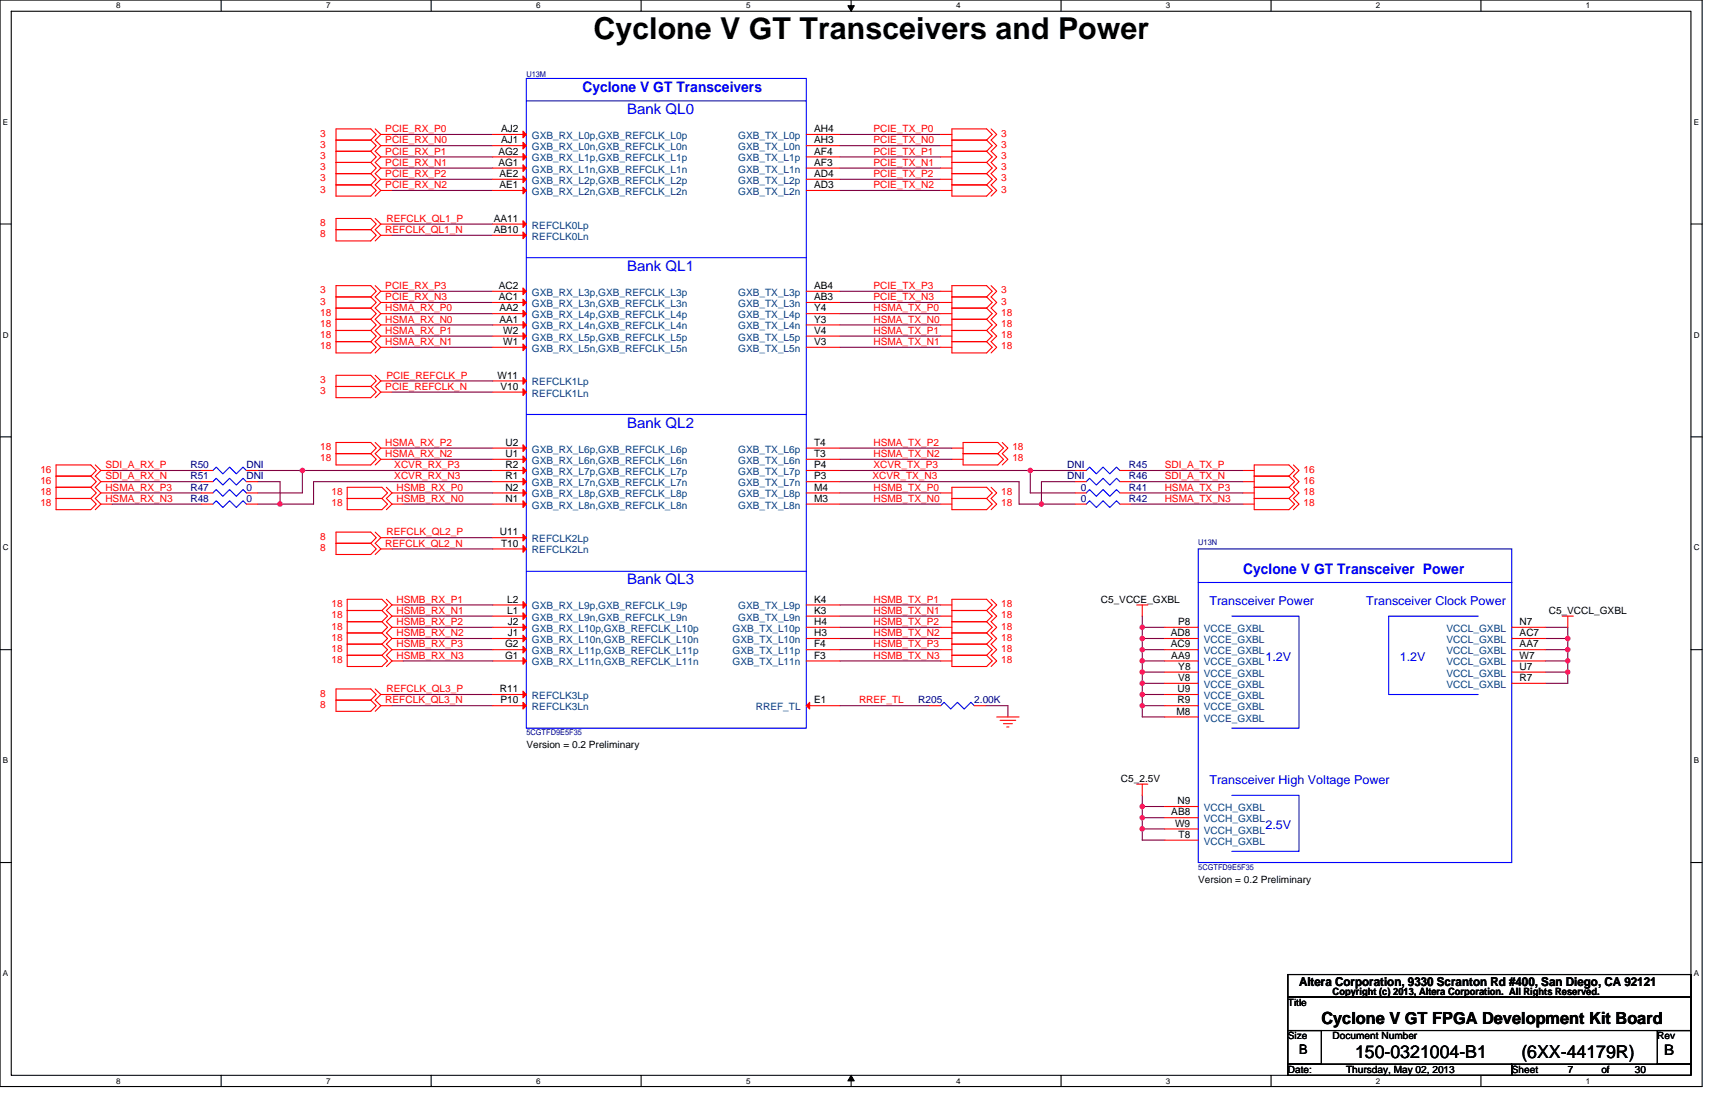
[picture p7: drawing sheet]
<svg xmlns="http://www.w3.org/2000/svg" width="432mm" height="279mm" viewBox="0 0 432 279" stroke-linecap="round" stroke-linejoin="round" font-family="sans-serif">
<path d="M0 0h428.6v273.5h-428.6zM2.8 2.8h422.9v267.9h-422.9z" fill="none" stroke="#000" stroke-width=".28"/>
<g fill="#fff">
<path d="M29.3 .3h1.1v2.3h-1.1z"/>
<path d="M29.3 271h1.1v2.2h-1.1z"/>
</g>
<path d="M55.7 0v2.8M55.7 270.7v2.8" fill="none" stroke="#000" stroke-width=".28"/>
<g fill="#fff">
<path d="M82.1 .3h1.1v2.3h-1.1z"/>
<path d="M82.1 271h1.1v2.2h-1.1z"/>
</g>
<path d="M108.6 0v2.8M108.6 270.7v2.8" fill="none" stroke="#000" stroke-width=".28"/>
<g fill="#fff">
<path d="M135 .3h1.1v2.3h-1.1z"/>
<path d="M135 271h1.1v2.2h-1.1z"/>
</g>
<path d="M161.4 0v2.8M161.4 270.7v2.8" fill="none" stroke="#000" stroke-width=".28"/>
<g fill="#fff">
<path d="M187.8 .3h1.2v2.3h-1.2z"/>
<path d="M187.8 271h1.2v2.2h-1.2z"/>
</g>
<path d="M214.3 0v2.8M214.3 270.7v2.8" fill="none" stroke="#000" stroke-width=".28"/>
<path d="M213.5 1.4h1.6l-.8 1.4zM214.3 270.7l.8 1.4h-1.6z" fill="#000" stroke="#000" stroke-width=".25"/>
<g fill="#fff">
<path d="M240.7 .3h1.1v2.3h-1.1z"/>
<path d="M240.7 271h1.1v2.2h-1.1z"/>
</g>
<path d="M267.1 0v2.8M267.1 270.7v2.8" fill="none" stroke="#000" stroke-width=".28"/>
<g fill="#fff">
<path d="M293.6 .3h1.1v2.3h-1.1z"/>
<path d="M293.6 271h1.1v2.2h-1.1z"/>
</g>
<path d="M320 0v2.8M320 270.7v2.8" fill="none" stroke="#000" stroke-width=".28"/>
<g fill="#fff">
<path d="M346.4 .3h1.2v2.3h-1.2z"/>
<path d="M346.4 271h1.2v2.2h-1.2z"/>
</g>
<path d="M372.9 0v2.8M372.9 270.7v2.8" fill="none" stroke="#000" stroke-width=".28"/>
<g fill="#fff">
<path d="M399.3 .3h1.1v2.3h-1.1z"/>
<path d="M399.3 271h1.1v2.2h-1.1z"/>
<path d="M.7 29.6h1.4v2.3h-1.4z"/>
<path d="M426.5 29.6h1.3v2.3h-1.3z"/>
<path d="M.7 83.2h1.5v2.2h-1.5z"/>
<path d="M426.5 83.2h1.4v2.2h-1.4z"/>
</g>
<path d="M0 56.4h2.8M425.7 56.4h2.9" fill="none" stroke="#000" stroke-width=".28"/>
<g fill="#fff">
<path d="M.7 136.7h1.5v2.3h-1.5z"/>
<path d="M426.5 136.7h1.4v2.3h-1.4z"/>
</g>
<path d="M0 110h2.8M425.7 110h2.9" fill="none" stroke="#000" stroke-width=".28"/>
<g fill="#fff">
<path d="M.7 190.3h1.4v2.3h-1.4z"/>
<path d="M426.5 190.3h1.3v2.3h-1.3z"/>
</g>
<path d="M0 163.5h2.8M425.7 163.5h2.9" fill="none" stroke="#000" stroke-width=".28"/>
<g fill="#fff">
<path d="M.7 243.9h1.4v2.2h-1.4z"/>
<path d="M426.4 243.9h1.4v2.2h-1.4z"/>
</g>
<path d="M0 217.1h2.8M425.7 217.1h2.9M324.3 245.3h101.4v5.7h-101.4zM324.3 251h101.4v8.4h-101.4zM324.3 259.4h8.4v8.5h-8.4zM417.3 259.4h8.4v8.5h-8.4zM324.3 267.9h56.3v2.8h-56.3zM380.6 267.9h45.1v2.8h-45.1z" fill="none" stroke="#000" stroke-width=".28"/>
<g fill="none" stroke="#800040" stroke-width=".28">
<path d="M98.7 33.8h25.4M98.7 36.7h25.4M98.7 39.5h25.4M211.5 36.7h25.4M211.5 39.5h25.4M211.5 33.8h25.4M98.7 42.3h25.4M98.7 45.1h25.4M98.7 47.9h25.4M98.7 56.4h25.4M98.7 59.2h25.4M211.5 42.3h25.4"/>
<path d="M211.5 47.9h25.4M211.5 45.1h25.4M98.7 79h25.4M98.7 73.3h25.4M98.7 76.1h25.4M211.5 76.1h25.4M211.5 73.3h25.4M211.5 79h25.4M98.7 81.8h25.4M98.7 84.6h25.4M98.7 87.4h25.4M98.7 95.9h25.4"/>
<path d="M98.7 98.7h25.4M211.5 81.8h25.4M211.5 84.6h25.4M211.5 87.4h25.4M28.2 118.4h22.6M64.9 118.4h11.2M76.1 118.4v5.7h-11.2M76.1 118.4h48M98.7 112.8h25.4M98.7 115.6h25.4M211.5 118.4h47.9M211.5 112.8h28.2"/>
<path d="M211.5 115.6h28.2M259.4 118.4v5.7h11.3M259.4 118.4h11.3M284.8 118.4h28.2M28.2 121.2h22.6M28.2 126.9h22.6M28.2 124.1h22.6M64.9 121.2h5.6v5.7M64.9 126.9h5.6M98.7 135.3h25.4M98.7 138.2h25.4M101.5 124.1h22.6"/>
<path d="M101.5 126.9h22.6M124.1 121.2h-45.1v5.7h-8.5M211.5 121.2h45.1v5.7h5.6M211.5 126.9h25.4M211.5 124.1h25.4M262.2 126.9h8.5M270.7 121.2h-8.5v5.7M284.8 124.1h28.2M284.8 126.9h28.2M284.8 121.2h28.2M101.5 157.9h22.6M101.5 152.3h22.6"/>
<path d="M101.5 155.1h22.6M211.5 152.3h25.4M211.5 155.1h25.4M211.5 157.9h25.4M287.6 155.1v2.8M287.6 157.9h5.6M287.6 157.9v2.8h5.6M389.1 157.9h5.6v2.8M98.7 174.8h25.4M98.7 177.6h25.4M101.5 166.4h22.6M101.5 163.5h22.6"/>
<path d="M101.5 160.7h22.6M211.5 163.5h25.4M211.5 166.4h25.4M211.5 160.7h25.4M211.5 177.6h22.5M248.1 177.6h5.7v2.9M287.6 169.2v2.8M287.6 172v2.8M287.6 177.6v2.9h5.6M287.6 163.5h5.6M287.6 163.5v2.9h5.6M287.6 172h5.6"/>
<path d="M287.6 166.4v2.8h5.6M287.6 174.8h5.6M287.6 174.8v2.8h5.6M287.6 160.7v2.8M389.1 160.7h5.6M389.1 163.5h5.6M389.1 166.4h5.6M389.1 169.2h5.6M394.7 169.2v2.8h-5.6M394.7 163.5v2.9M394.7 160.7v2.8M394.7 166.4v2.8"/>
<path d="M287.6 205.8v2.9M287.6 208.7v2.8h5.6M287.6 203v2.8h5.6M287.6 200.2v2.8h5.6M287.6 208.7h5.6"/>
</g>
<g fill="#f0f" stroke="#f0f" stroke-width=".28">
<circle cx="287.6" cy="160.7" r=".55"/>
<circle cx="287.6" cy="157.9" r=".56"/>
<circle cx="287.6" cy="166.3" r=".55"/>
<circle cx="287.6" cy="163.5" r=".55"/>
<circle cx="394.7" cy="163.5" r=".55"/>
<circle cx="394.7" cy="160.7" r=".55"/>
<circle cx="394.7" cy="169.2" r=".55"/>
<circle cx="394.7" cy="166.3" r=".55"/>
<circle cx="287.6" cy="169.2" r=".55"/>
<circle cx="287.6" cy="174.8" r=".55"/>
<circle cx="287.6" cy="172" r=".56"/>
<circle cx="287.6" cy="177.6" r=".55"/>
<circle cx="287.6" cy="208.6" r=".55"/>
<circle cx="287.6" cy="205.8" r=".55"/>
<circle cx="287.6" cy="203" r=".55"/>
<circle cx="262.2" cy="126.9" r=".55"/>
<circle cx="259.4" cy="118.4" r=".55"/>
<circle cx="76.1" cy="118.4" r=".55"/>
<circle cx="70.5" cy="126.9" r=".55"/>
</g>
<g fill="none" stroke="#f00" stroke-width=".28">
<path d="M84.6 35.3h8.7M84.6 38.1h8.7M84.6 35.3v2.8M84.6 38.1v2.8M84.6 35.3v-2.9h8.7l1.4 1.4-1.4 1.5M93.3 35.3l1.4 1.4-1.4 1.4M93.3 38.1l1.4 1.4-1.4 1.4M94.5 32.4l1.4 1.4M95.9 33.8l-1.4 1.5 1.4 1.4M95.9 36.7l-1.4 1.4 1.4 1.4M95.9 39.5l-1.4 1.4 1.4 1.4M95.9 36.7h2.8"/>
<path d="M95.9 39.5h2.8M95.9 33.8h2.8M124.1 33.8h8.4M124.1 39.5h8.4M124.1 36.7h8.4M203 33.8h8.5M203 39.5h8.5M203 36.7h8.5M236.9 36.7h2.8M236.9 39.5h2.8M236.9 33.8h2.8M239.7 35.3v2.8"/>
<path d="M239.7 38.1v2.8M239.7 35.3v-2.9h8.7l1.4 1.4-1.4 1.5M239.7 35.3h8.7M239.7 38.1h8.7M248.4 35.3l1.4 1.4-1.4 1.4M248.4 38.1l1.4 1.4-1.4 1.4M249.5 32.4l1.5 1.4-1.5 1.5 1.5 1.4-1.5 1.4 1.5 1.4-1.5 1.4 1.5 1.4-1.5 1.4 1.5 1.4-1.5 1.4 1.5 1.4-1.5 1.5M84.6 40.9h8.7M84.6 43.7h8.7M84.6 46.5h8.7M84.6 57.8h8.7M84.6 40.9v2.8"/>
<path d="M84.6 46.5v2.9h8.7l1.4-1.5-1.4-1.4M84.6 43.7v2.8M84.6 57.8v-2.8h8.7l1.4 1.4-1.4 1.4M84.6 57.8v2.8h8.7l1.4-1.4-1.4-1.4M93.3 40.9l1.4 1.4-1.4 1.4M93.3 43.7l1.4 1.4-1.4 1.4M94.5 55l1.4 1.4M95.9 42.3l-1.4 1.4 1.4 1.4M95.9 45.1l-1.4 1.4 1.4 1.4M95.9 47.9l-1.4 1.5M95.9 56.4l-1.4 1.4 1.4 1.4M95.9 59.2l-1.4 1.4"/>
<path d="M95.9 42.3h2.8M95.9 47.9h2.8M95.9 45.1h2.8M95.9 56.4h2.8M95.9 59.2h2.8M124.1 45.1h8.4M124.1 56.4h8.4M124.1 42.3h8.4M124.1 47.9h8.4M124.1 59.2h8.4M203 42.3h8.5M203 47.9h8.5"/>
<path d="M203 45.1h8.5M236.9 42.3h2.8M236.9 47.9h2.8M236.9 45.1h2.8M239.7 40.9v2.8M239.7 43.7v2.8M239.7 40.9h8.7M239.7 43.7h8.7M239.7 46.5h8.7M248.4 40.9l1.4 1.4-1.4 1.4M248.4 46.5l1.4 1.4-1.4 1.5h-8.7v-2.9M248.4 43.7l1.4 1.4-1.4 1.4"/>
<path d="M84.6 74.7h8.7M84.6 77.6h8.7M84.6 74.7v2.9M84.6 74.7v-2.8h8.7l1.4 1.4-1.4 1.4M84.6 77.6v2.8M93.3 74.7l1.4 1.4-1.4 1.5M93.3 77.6l1.4 1.4-1.4 1.4M94.5 71.9l1.4 1.4M95.9 73.3l-1.4 1.4 1.4 1.4M95.9 76.1l-1.4 1.5 1.4 1.4M95.9 79l-1.4 1.4 1.4 1.4M95.9 76.1h2.8"/>
<path d="M95.9 73.3h2.8M95.9 79h2.8M124.1 76.1h8.4M124.1 73.3h8.4M124.1 79h8.4M203 73.3h8.5M203 79h8.5M203 76.1h8.5M236.9 76.1h2.8M236.9 73.3h2.8M236.9 79h2.8M239.7 74.7v2.9"/>
<path d="M239.7 74.7v-2.8h8.7l1.4 1.4-1.4 1.4M239.7 77.6v2.8M239.7 74.7h8.7M239.7 77.6h8.7M248.4 74.7l1.4 1.4-1.4 1.5M248.4 77.6l1.4 1.4-1.4 1.4M249.5 71.9l1.5 1.4-1.5 1.4 1.5 1.4-1.5 1.5 1.5 1.4-1.5 1.4 1.5 1.4-1.5 1.4 1.5 1.4-1.5 1.4 1.5 1.4-1.5 1.4M84.6 80.4h8.7M84.6 83.2h8.7M84.6 86h8.7M84.6 97.3h8.7M84.6 80.4v2.8"/>
<path d="M84.6 83.2v2.8M84.6 86v2.8h8.7l1.4-1.4-1.4-1.4M84.6 97.3v-2.8h8.7l1.4 1.4-1.4 1.4M84.6 97.3v2.8h8.7l1.4-1.4-1.4-1.4M93.3 80.4l1.4 1.4-1.4 1.4M93.3 83.2l1.4 1.4-1.4 1.4M94.5 94.5l1.4 1.4M95.9 81.8l-1.4 1.4 1.4 1.4M95.9 84.6l-1.4 1.4 1.4 1.4M95.9 87.4l-1.4 1.4M95.9 95.9l-1.4 1.4 1.4 1.4M95.9 98.7l-1.4 1.4"/>
<path d="M95.9 81.8h2.8M95.9 84.6h2.8M95.9 87.4h2.8M95.9 95.9h2.8M95.9 98.7h2.8M124.1 81.8h8.4M124.1 87.4h8.4M124.1 84.6h8.4M124.1 98.7h8.4M124.1 95.9h8.4M203 81.8h8.5M203 84.6h8.5"/>
<path d="M203 87.4h8.5M236.9 81.8h2.8M236.9 84.6h2.8M236.9 87.4h2.8M239.7 80.4v2.8M239.7 83.2v2.8M239.7 80.4h8.7M239.7 83.2h8.7M239.7 86h8.7M248.4 80.4l1.4 1.4-1.4 1.4M248.4 83.2l1.4 1.4-1.4 1.4M248.4 86l1.4 1.4-1.4 1.4h-8.7v-2.8"/>
<path d="M14.1 119.8h8.8M14.1 119.8v-2.8h8.8l1.4 1.4-1.4 1.4M14.1 119.8v2.9M22.9 119.8l1.4 1.4-1.4 1.5M24 117l1.4 1.4M25.4 118.4h2.8M25.4 118.4l-1.4 1.4 1.4 1.4M50.8 118.4h2.8M62 118.4h2.9M84.6 114.2h8.7M84.6 114.2v2.8h8.7l1.4-1.4-1.4-1.4M84.6 114.2v-2.8h8.7l1.4 1.4-1.4 1.4"/>
<path d="M94.5 111.4l1.4 1.4M95.9 112.8l-1.4 1.4 1.4 1.4M95.9 115.6l-1.4 1.4M95.9 115.6h2.8M95.9 112.8h2.8M124.1 118.4h8.4M124.1 115.6h8.4M124.1 112.8h8.4M203 112.8h8.5M203 115.6h8.5M203 118.4h8.5M239.7 115.6h2.8"/>
<path d="M239.7 112.8h2.8M242.5 114.2v2.8h8.7l1.4-1.4-1.4-1.4M242.5 114.2v-2.8h8.7l1.4 1.4-1.4 1.4M242.5 114.2h8.7M252.3 111.4l1.5 1.4-1.5 1.4 1.5 1.4-1.5 1.4M270.7 118.4h2.8M282 118.4h2.8M313 118.4h2.8M315.8 119.8v-2.8h8.7l1.4 1.4-1.4 1.4M315.8 119.8v2.9M315.8 119.8h8.7M324.5 119.8l1.4 1.4-1.4 1.5"/>
<path d="M325.6 117l1.5 1.4-1.5 1.4 1.5 1.4-1.5 1.5 1.5 1.4-1.5 1.4 1.5 1.4-1.5 1.4M14.1 122.7h8.8M14.1 125.5h8.8M14.1 122.7v2.8M14.1 125.5v2.8h8.8l1.4-1.4-1.4-1.4M22.9 122.7l1.4 1.4-1.4 1.4M25.4 124.1h2.8M25.4 126.9h2.8M25.4 121.2h2.8M25.4 121.2l-1.4 1.5 1.4 1.4M25.4 124.1l-1.4 1.4 1.4 1.4M25.4 126.9l-1.4 1.4"/>
<path d="M50.8 121.2h2.8M50.8 124.1h2.8M50.8 126.9h2.8M62 121.2h2.9M62 124.1h2.9M62 126.9h2.9M84.6 136.8h8.7M84.6 136.8v-2.9h8.7l1.4 1.4-1.4 1.5M84.6 136.8v2.8h8.7l1.4-1.4-1.4-1.4M87.4 125.5h8.8M87.4 125.5v-2.8h8.8l1.4 1.4-1.4 1.4M87.4 125.5v2.8h8.8l1.4-1.4-1.4-1.4"/>
<path d="M94.5 133.9l1.4 1.4M95.9 135.3l-1.4 1.5 1.4 1.4M95.9 138.2l-1.4 1.4M95.9 135.3h2.8M95.9 138.2h2.8M97.3 122.7l1.4 1.4M98.7 124.1l-1.4 1.4 1.4 1.4M98.7 126.9l-1.4 1.4M98.7 124.1h2.8M98.7 126.9h2.8M124.1 124.1h8.4M124.1 126.9h8.4"/>
<path d="M124.1 121.2h8.4M124.1 138.2h8.4M124.1 135.3h8.4M203 121.2h8.5M203 126.9h8.5M203 124.1h8.5M236.9 124.1h2.8M236.9 126.9h2.8M239.7 125.5v-2.8h8.7l1.4 1.4-1.4 1.4M239.7 125.5v2.8h8.7l1.4-1.4-1.4-1.4M239.7 125.5h8.7M249.5 122.7l1.5 1.4-1.5 1.4 1.5 1.4-1.5 1.4"/>
<path d="M270.7 124.1h2.8M270.7 121.2h2.8M270.7 126.9h2.8M282 124.1h2.8M282 121.2h2.8M282 126.9h2.8M313 124.1h2.8M313 126.9h2.8M313 121.2h2.8M315.8 122.7v2.8M315.8 125.5v2.8h8.7l1.4-1.4-1.4-1.4M315.8 122.7h8.7"/>
<path d="M315.8 125.5h8.7M324.5 122.7l1.4 1.4-1.4 1.4M87.4 159.3h8.8M87.4 156.5h8.8M87.4 153.7h8.8M87.4 159.3v2.8M87.4 156.5v2.8M87.4 153.7v-2.8h8.8l1.4 1.4-1.4 1.4M87.4 153.7v2.8M96.2 159.3l1.4 1.4-1.4 1.4M96.2 156.5l1.4 1.4-1.4 1.4M96.2 153.7l1.4 1.4-1.4 1.4"/>
<path d="M97.3 150.9l1.4 1.4M98.7 157.9l-1.4 1.4 1.4 1.4M98.7 155.1l-1.4 1.4 1.4 1.4M98.7 152.3l-1.4 1.4 1.4 1.4M98.7 157.9h2.8M98.7 152.3h2.8M98.7 155.1h2.8M124.1 157.9h8.4M124.1 152.3h8.4M124.1 155.1h8.4M203 155.1h8.5M203 157.9h8.5"/>
<path d="M203 152.3h8.5M236.9 152.3h2.8M236.9 155.1h2.8M236.9 157.9h2.8M239.7 153.7v-2.8h8.7l1.4 1.4-1.4 1.4M239.7 153.7v2.8M239.7 159.3v2.8M239.7 156.5v2.8M239.7 153.7h8.7M239.7 156.5h8.7M239.7 159.3h8.7M248.4 153.7l1.4 1.4-1.4 1.4"/>
<path d="M248.4 159.3l1.4 1.4-1.4 1.4M248.4 156.5l1.4 1.4-1.4 1.4M249.5 150.9l1.5 1.4-1.5 1.4 1.5 1.4-1.5 1.4 1.5 1.4-1.5 1.4 1.5 1.4-1.5 1.4 1.5 1.4-1.5 1.5 1.5 1.4-1.5 1.4M286.2 152.3h2.8M287.6 152.3v2.8M293.2 157.9h8.5M380.6 157.9h8.5M393.3 155.1h2.8M394.7 155.1v2.8M84.6 176.2h8.7M84.6 176.2v-2.8h8.7l1.4 1.4-1.4 1.4M84.6 176.2v2.8h8.7l1.4-1.4-1.4-1.4"/>
<path d="M87.4 162.1h8.8M87.4 165h8.8M87.4 162.1v2.9M87.4 165v2.8h8.8l1.4-1.4-1.4-1.4M94.5 173.4l1.4 1.4M95.9 174.8l-1.4 1.4 1.4 1.4M95.9 177.6l-1.4 1.4M95.9 174.8h2.8M95.9 177.6h2.8M96.2 162.1l1.4 1.4-1.4 1.5M98.7 160.7l-1.4 1.4 1.4 1.4M98.7 163.5l-1.4 1.5 1.4 1.4"/>
<path d="M98.7 166.4l-1.4 1.4M98.7 163.5h2.8M98.7 166.4h2.8M98.7 160.7h2.8M124.1 160.7h8.4M124.1 177.6h8.4M124.1 174.8h8.4M124.1 166.4h8.4M124.1 163.5h8.4M203 160.7h8.5M203 166.4h8.5M203 163.5h8.5"/>
<path d="M203 177.6h8.5M234 177.6h2.9M236.9 163.5h2.8M236.9 166.4h2.8M236.9 160.7h2.8M239.7 162.1v2.9M239.7 165v2.8h8.7l1.4-1.4-1.4-1.4M239.7 162.1h8.7M239.7 165h8.7M245.3 177.6h2.8M248.4 162.1l1.4 1.4-1.4 1.5M293.2 160.7h8.5"/>
<path d="M293.2 166.4h8.5M293.2 163.5h8.5M293.2 174.8h8.5M293.2 177.6h8.5M293.2 172h8.5M293.2 169.2h8.5M380.6 172h8.5M380.6 169.2h8.5M380.6 166.4h8.5M380.6 163.5h8.5M380.6 160.7h8.5M251 180.5h5.6"/>
<path d="M251.8 181.3h3.9M252.6 182.2h2.3M253.5 183h.5M286.2 197.4h2.8M287.6 197.4v2.8M293.2 180.5h8.5M293.2 208.7h8.5M293.2 205.8h8.5M293.2 203h8.5M293.2 211.5h8.5"/>
</g>
<g fill="none" stroke="#00f" stroke-width=".28">
<path d="M132.5 19.7h70.5v163.6h-70.5zM132.5 25.4h70.5M132.5 64.9h70.5M53.6 118.4l.8-.8 1.7 1.7 1.7-1.7 1.7 1.7 1.7-1.7 .8 .8M132.5 104.3h70.5M273.5 118.4l.8-.8 1.7 1.7 1.7-1.7 1.7 1.7 1.7-1.7 .9 .8M53.6 121.2l.8-.8 1.7 1.7 1.7-1.7 1.7 1.7 1.7-1.7 .8 .8M53.6 124.1l.8-.9 1.7 1.7 1.7-1.7 1.7 1.7 1.7-1.7 .8 .9M53.6 126.9l.8-.9 1.7 1.7 1.7-1.7 1.7 1.7 1.7-1.7 .8 .9M273.5 124.1l.8-.9 1.7 1.7 1.7-1.7 1.7 1.7 1.7-1.7 .9 .9M273.5 121.2l.8-.8 1.7 1.7 1.7-1.7 1.7 1.7 1.7-1.7 .9 .8M273.5 126.9l.8-.9 1.7 1.7 1.7-1.7 1.7 1.7 1.7-1.7 .9 .9"/>
<path d="M301.7 138.2h78.9v78.9h-78.9zM132.5 143.8h70.5M301.7 146.6h78.9M310.2 155.1h16.9v28.2h-16.9M372.2 155.1h-22.6v19.7h22.6M236.9 177.6l.8-.8 1.7 1.7 1.7-1.7 1.7 1.7 1.7-1.7 .8 .8M310.2 200.2h16.9v14.1h-16.9"/>
</g>
<g fill="#f00" stroke="#f00" stroke-width=".28">
<path d="M131.7 123.2l.8 .9-.8 .8z"/>
<path d="M131.7 126l.8 .9-.8 .8z"/>
<path d="M131.7 33l.8 .8-.8 .9z"/>
<path d="M131.7 38.7l.8 .8-.8 .8z"/>
<path d="M131.7 44.3l.8 .8-.8 .9z"/>
<path d="M131.7 55.6l.8 .8-.8 .9z"/>
<path d="M131.7 75.3l.8 .8-.8 .9z"/>
<path d="M131.7 80.9l.8 .9-.8 .8z"/>
<path d="M131.7 86.6l.8 .8-.8 .9z"/>
<path d="M131.7 35.8l.8 .9-.8 .8z"/>
<path d="M131.7 41.5l.8 .8-.8 .9z"/>
<path d="M131.7 47.1l.8 .8-.8 .9z"/>
<path d="M131.7 58.4l.8 .8-.8 .9z"/>
<path d="M131.7 72.5l.8 .8-.8 .9z"/>
<path d="M131.7 78.1l.8 .9-.8 .8z"/>
<path d="M131.7 83.8l.8 .8-.8 .8z"/>
<path d="M131.7 117.6l.8 .8-.8 .9z"/>
<path d="M131.7 97.9l.8 .8-.8 .8z"/>
<path d="M131.7 114.8l.8 .8-.8 .9z"/>
<path d="M131.7 95l.8 .9-.8 .8z"/>
<path d="M131.7 120.4l.8 .8-.8 .9z"/>
<path d="M131.7 112l.8 .8-.8 .8z"/>
<path d="M131.7 137.3l.8 .9-.8 .8z"/>
<path d="M131.7 159.9l.8 .8-.8 .9z"/>
<path d="M131.7 176.8l.8 .8-.8 .9z"/>
<path d="M131.7 134.5l.8 .8-.8 .9z"/>
<path d="M131.7 157.1l.8 .8-.8 .9z"/>
<path d="M131.7 174l.8 .8-.8 .9z"/>
<path d="M131.7 165.5l.8 .9-.8 .8z"/>
<path d="M131.7 162.7l.8 .8-.8 .9z"/>
<path d="M131.7 151.4l.8 .9-.8 .8z"/>
<path d="M131.7 154.2l.8 .9-.8 .8z"/>
<path d="M203 177.6l.9-.8v1.7z"/>
</g>
<text font-size="7.6" x="149.4" y="9.7">Cyclone V GT Transceivers and Power</text>
<g font-size="4.5">
<text x="341.2" y="266.3">150-0321004-B1</text>
<text x="383.1" y="266.3">(6XX-44179R)</text>
</g>
<text font-size="4.2" x="332.7" y="257.7">Cyclone V GT FPGA Development Kit Board</text>
<g font-size="3.7" fill="#00f">
<text x="146.6" y="23.1">Cyclone V GT Transceivers</text>
<text x="157.9" y="28.7">Bank QL0</text>
<text x="157.9" y="68.1">Bank QL1</text>
<text x="157.9" y="107.6">Bank QL2</text>
<text x="157.9" y="147.1">Bank QL3</text>
<text x="313" y="144.4">Cyclone V GT Transceiver Power</text>
</g>
<text font-size="3.7" x="419" y="265.5">B</text>
<text font-size="3.4" x="327.1" y="265.2">B</text>
<g font-size="3.1" fill="#00f">
<text x="304.5" y="152.2">Transceiver Power</text>
<text x="344" y="152.2">Transceiver Clock Power</text>
<text x="318.6" y="166.3">1.2V</text>
<text x="352.4" y="166.3">1.2V</text>
<text x="304.5" y="197.3">Transceiver High Voltage Power</text>
<text x="318.6" y="208.6">2.5V</text>
</g>
<text font-size="3.1" x="327.1" y="248.2">Altera Corporation, 9330 Scranton Rd #400, San Diego, CA 92121</text>
<g font-size="2.5" fill="#f00">
<text x="80.6" y="34.4">3</text>
<text x="97" y="33.3">PCIE_RX_P0</text>
<text x="219.9" y="33.3">PCIE_TX_P0</text>
<text x="252.1" y="34.4">3</text>
<text x="80.6" y="37.2">3</text>
<text x="80.6" y="40">3</text>
<text x="97" y="36.1">PCIE_RX_N0</text>
<text x="97" y="41.7">PCIE_RX_N1</text>
<text x="97" y="38.9">PCIE_RX_P1</text>
<text x="219.9" y="36.1">PCIE_TX_N0</text>
<text x="219.9" y="41.7">PCIE_TX_N1</text>
<text x="219.9" y="38.9">PCIE_TX_P1</text>
<text x="252.1" y="37.2">3</text>
<text x="252.1" y="40">3</text>
<text x="80.6" y="42.9">3</text>
<text x="80.6" y="45.7">3</text>
<text x="97" y="47.4">PCIE_RX_N2</text>
<text x="97" y="44.6">PCIE_RX_P2</text>
<text x="219.9" y="47.4">PCIE_TX_N2</text>
<text x="219.9" y="44.6">PCIE_TX_P2</text>
<text x="252.1" y="42.9">3</text>
<text x="252.1" y="45.7">3</text>
<text x="80.6" y="48.5">3</text>
<text x="252.1" y="48.5">3</text>
<text x="80.6" y="57">8</text>
<text x="80.6" y="59.8">8</text>
<text x="97" y="58.7">REFCLK_QL1_N</text>
<text x="97.3" y="55.8">REFCLK_QL1_P</text>
<text x="80.6" y="76.7">3</text>
<text x="80.6" y="73.9">3</text>
<text x="97" y="75.6">PCIE_RX_N3</text>
<text x="97" y="72.7">PCIE_RX_P3</text>
<text x="219.9" y="75.6">PCIE_TX_N3</text>
<text x="219.9" y="72.7">PCIE_TX_P3</text>
<text x="252.1" y="76.7">3</text>
<text x="252.1" y="73.9">3</text>
<text x="80.6" y="79.5">18</text>
<text x="80.6" y="82.3">18</text>
<text x="97" y="78.4">HSMA_RX_P0</text>
<text x="97" y="81.2">HSMA_RX_N0</text>
<text x="219.9" y="78.4">HSMA_TX_P0</text>
<text x="219.9" y="81.2">HSMA_TX_N0</text>
<text x="252.1" y="79.5">18</text>
<text x="252.1" y="82.3">18</text>
<text x="80.6" y="85.2">18</text>
<text x="80.6" y="88">18</text>
<text x="97" y="84">HSMA_RX_P1</text>
<text x="97" y="86.8">HSMA_RX_N1</text>
<text x="219.9" y="84">HSMA_TX_P1</text>
<text x="219.9" y="86.8">HSMA_TX_N1</text>
<text x="252.1" y="85.2">18</text>
<text x="252.1" y="88">18</text>
<text x="97.3" y="95.3">PCIE_REFCLK_P</text>
<text x="80.6" y="96.4">3</text>
<text x="80.6" y="99.3">3</text>
<text x="97" y="98.1">PCIE_REFCLK_N</text>
<text x="80.6" y="113.3">18</text>
<text x="97" y="112.2">HSMA_RX_P2</text>
<text x="219.9" y="112.2">HSMA_TX_P2</text>
<text x="254.9" y="113.3">18</text>
<text x="10.2" y="119">16</text>
<text x="26.5" y="117.9">SDI_A_RX_P</text>
<text x="80.6" y="116.2">18</text>
<text x="97" y="115">HSMA_RX_N2</text>
<text x="99.3" y="117.9">XCVR_RX_P3</text>
<text x="219.9" y="115">HSMA_TX_N2</text>
<text x="219.9" y="117.9">XCVR_TX_P3</text>
<text x="254.9" y="116.2">18</text>
<text x="293.2" y="117.9">SDI_A_TX_P</text>
<text x="328.2" y="119">16</text>
<text x="10.2" y="124.6">18</text>
<text x="10.2" y="121.8">16</text>
<text x="26.5" y="123.5">HSMA_RX_P3</text>
<text x="26.5" y="120.7">SDI_A_RX_N</text>
<text x="83.5" y="124.6">18</text>
<text x="99.3" y="120.7">XCVR_RX_N3</text>
<text x="99.8" y="123.5">HSMB_RX_P0</text>
<text x="219.6" y="120.7">XCVR_TX_N3</text>
<text x="219.9" y="123.5">HSMB_TX_P0</text>
<text x="252.1" y="124.6">18</text>
<text x="293.2" y="123.5">HSMA_TX_P3</text>
<text x="293.2" y="120.7">SDI_A_TX_N</text>
<text x="328.2" y="124.6">18</text>
<text x="328.2" y="121.8">16</text>
<text x="10.2" y="127.4">18</text>
<text x="26.5" y="126.3">HSMA_RX_N3</text>
<text x="83.5" y="127.4">18</text>
<text x="99.8" y="126.3">HSMB_RX_N0</text>
<text x="219.9" y="126.3">HSMB_TX_N0</text>
<text x="252.1" y="127.4">18</text>
<text x="293.2" y="126.3">HSMA_TX_N3</text>
<text x="328.2" y="127.4">18</text>
<text x="80.6" y="135.9">8</text>
<text x="97" y="137.6">REFCLK_QL2_N</text>
<text x="97.3" y="134.8">REFCLK_QL2_P</text>
<text x="80.6" y="138.7">8</text>
<text x="83.5" y="152.8">18</text>
<text x="83.5" y="155.6">18</text>
<text x="99.8" y="151.7">HSMB_RX_P1</text>
<text x="99.8" y="154.5">HSMB_RX_N1</text>
<text x="219.9" y="151.7">HSMB_TX_P1</text>
<text x="219.9" y="154.5">HSMB_TX_N1</text>
<text x="252.1" y="152.8">18</text>
<text x="252.1" y="155.6">18</text>
<text x="83.5" y="161.3">18</text>
<text x="83.5" y="158.5">18</text>
<text x="99.8" y="160.1">HSMB_RX_N2</text>
<text x="99.8" y="157.3">HSMB_RX_P2</text>
<text x="219.9" y="160.1">HSMB_TX_N2</text>
<text x="219.9" y="157.3">HSMB_TX_P2</text>
<text x="252.1" y="161.3">18</text>
<text x="252.1" y="158.5">18</text>
<text x="83.5" y="164.1">18</text>
<text x="83.5" y="166.9">18</text>
<text x="99.8" y="163">HSMB_RX_P3</text>
<text x="99.8" y="165.8">HSMB_RX_N3</text>
<text x="219.9" y="163">HSMB_TX_P3</text>
<text x="219.9" y="165.8">HSMB_TX_N3</text>
<text x="252.1" y="164.1">18</text>
<text x="252.1" y="166.9">18</text>
<text x="80.6" y="175.4">8</text>
<text x="80.6" y="178.2">8</text>
<text x="97" y="177.1">REFCLK_QL3_N</text>
<text x="97.3" y="174.2">REFCLK_QL3_P</text>
<text x="216.3" y="177.1">RREF_TL</text>
</g>
<g font-size="2.5">
<text x="126.2" y="33.3">AJ2</text>
<text x="205" y="33.3">AH4</text>
<text x="125.5" y="38.9">AG2</text>
<text x="125.5" y="41.7">AG1</text>
<text x="126.2" y="36.1">AJ1</text>
<text x="205" y="38.9">AF4</text>
<text x="205" y="36.1">AH3</text>
<text x="205" y="41.7">AF3</text>
<text x="125.8" y="44.5">AE2</text>
<text x="125.8" y="47.3">AE1</text>
<text x="205" y="47.3">AD3</text>
<text x="205" y="44.5">AD4</text>
<text x="124.3" y="55.8">AA11</text>
<text x="124.3" y="58.6">AB10</text>
<text x="125.6" y="75.5">AC1</text>
<text x="125.6" y="72.7">AC2</text>
<text x="205" y="72.7">AB4</text>
<text x="205" y="75.5">AB3</text>
<text x="125.8" y="81.2">AA1</text>
<text x="125.8" y="78.4">AA2</text>
<text x="205" y="78.4">Y4</text>
<text x="205" y="81.2">Y3</text>
<text x="126.7" y="86.8">W1</text>
<text x="126.7" y="84">W2</text>
<text x="205" y="84">V4</text>
<text x="205" y="86.8">V3</text>
<text x="125.3" y="95.3">W11</text>
<text x="126" y="98.1">V10</text>
<text x="127.3" y="112.2">U2</text>
<text x="205" y="112.2">T4</text>
<text x="127.3" y="117.8">R2</text>
<text x="127.3" y="115">U1</text>
<text x="205" y="115">T3</text>
<text x="205" y="117.8">P4</text>
<text x="127.3" y="123.5">N2</text>
<text x="127.3" y="120.7">R1</text>
<text x="205" y="120.7">P3</text>
<text x="205" y="123.5">M4</text>
<text x="127.3" y="126.3">N1</text>
<text x="205" y="126.3">M3</text>
<text x="125.9" y="134.7">U11</text>
<text x="126.2" y="137.6">T10</text>
<text x="127.7" y="151.7">L2</text>
<text x="127.7" y="154.5">L1</text>
<text x="205" y="154.5">K3</text>
<text x="205" y="151.7">K4</text>
<text x="277.2" y="151.7">C5_VCCE_GXBL</text>
<text x="389.9" y="154.5">C5_VCCL_GXBL</text>
<text x="127.9" y="160.1">J1</text>
<text x="127.9" y="157.3">J2</text>
<text x="205" y="160.1">H3</text>
<text x="205" y="157.3">H4</text>
<text x="294.8" y="160.1">AD8</text>
<text x="296.6" y="157.3">P8</text>
<text x="382.6" y="157.3">N7</text>
<text x="382.6" y="160.1">AC7</text>
<text x="127.2" y="165.8">G1</text>
<text x="127.2" y="162.9">G2</text>
<text x="205" y="165.8">F3</text>
<text x="205" y="162.9">F4</text>
<text x="294.8" y="162.9">AC9</text>
<text x="294.9" y="165.8">AA9</text>
<text x="382.6" y="165.8">W7</text>
<text x="382.6" y="162.9">AA7</text>
<text x="296.6" y="171.4">V8</text>
<text x="296.7" y="168.6">Y8</text>
<text x="382.6" y="171.4">R7</text>
<text x="382.6" y="168.6">U7</text>
<text x="125.9" y="174.2">R11</text>
<text x="126" y="177">P10</text>
<text x="205" y="177">E1</text>
<text x="296.2" y="179.9">M8</text>
<text x="296.5" y="174.2">U9</text>
<text x="296.5" y="177">R9</text>
<text x="132.5" y="188.3">Version = 0.2 Preliminary</text>
<text x="282.2" y="196.8">C5_2.5V</text>
<text x="296.5" y="202.4">N9</text>
<text x="294.9" y="205.2">AB8</text>
<text x="295.8" y="208.1">W9</text>
<text x="296.8" y="210.9">T8</text>
<text x="301.7" y="222.2">Version = 0.2 Preliminary</text>
<text x="335.5" y="250.4">Copyright (c) 2013, Altera Corporation. All Rights Reserved.</text>
<text x="324.3" y="253.2">Title</text>
<text x="324.3" y="261.6">Size</text>
<text x="335.5" y="261.6">Document Number</text>
<text x="417.3" y="261.6">Rev</text>
<text x="324.3" y="270.1">Date:</text>
<text x="338.9" y="270.1">Thursday, May 02, 2013</text>
<text x="380.6" y="270.1">Sheet</text>
<text x="394.7" y="270.1">7</text>
<text x="403.2" y="270.1">of</text>
<text x="411.6" y="270.1">30</text>
</g>
<g font-size="2.5" fill="#004080">
<text x="133.9" y="35">GXB_RX_L0p,GXB_REFCLK_L0p</text>
<text x="185.9" y="35">GXB_TX_L0p</text>
<text x="133.9" y="40.6">GXB_RX_L1p,GXB_REFCLK_L1p</text>
<text x="133.9" y="37.8">GXB_RX_L0n,GXB_REFCLK_L0n</text>
<text x="185.9" y="40.6">GXB_TX_L1p</text>
<text x="185.9" y="37.8">GXB_TX_L0n</text>
<text x="133.9" y="46.3">GXB_RX_L2p,GXB_REFCLK_L2p</text>
<text x="133.9" y="43.5">GXB_RX_L1n,GXB_REFCLK_L1n</text>
<text x="185.9" y="43.5">GXB_TX_L1n</text>
<text x="185.9" y="46.3">GXB_TX_L2p</text>
<text x="133.9" y="49.1">GXB_RX_L2n,GXB_REFCLK_L2n</text>
<text x="185.9" y="49.1">GXB_TX_L2n</text>
<text x="133.9" y="57.6">REFCLK0Lp</text>
<text x="133.9" y="60.4">REFCLK0Ln</text>
<text x="133.9" y="77.3">GXB_RX_L3n,GXB_REFCLK_L3n</text>
<text x="133.9" y="74.5">GXB_RX_L3p,GXB_REFCLK_L3p</text>
<text x="185.9" y="74.5">GXB_TX_L3p</text>
<text x="185.9" y="77.3">GXB_TX_L3n</text>
<text x="133.9" y="82.9">GXB_RX_L4n,GXB_REFCLK_L4n</text>
<text x="133.9" y="80.1">GXB_RX_L4p,GXB_REFCLK_L4p</text>
<text x="185.9" y="80.1">GXB_TX_L4p</text>
<text x="185.9" y="82.9">GXB_TX_L4n</text>
<text x="133.9" y="88.6">GXB_RX_L5n,GXB_REFCLK_L5n</text>
<text x="133.9" y="85.7">GXB_RX_L5p,GXB_REFCLK_L5p</text>
<text x="185.9" y="85.7">GXB_TX_L5p</text>
<text x="185.9" y="88.6">GXB_TX_L5n</text>
<text x="133.9" y="99.8">REFCLK1Ln</text>
<text x="133.9" y="97">REFCLK1Lp</text>
<text x="133.9" y="113.9">GXB_RX_L6p,GXB_REFCLK_L6p</text>
<text x="185.9" y="113.9">GXB_TX_L6p</text>
<text x="133.9" y="119.6">GXB_RX_L7p,GXB_REFCLK_L7p</text>
<text x="133.9" y="116.8">GXB_RX_L6n,GXB_REFCLK_L6n</text>
<text x="185.9" y="116.8">GXB_TX_L6n</text>
<text x="185.9" y="119.6">GXB_TX_L7p</text>
<text x="133.9" y="125.2">GXB_RX_L8p,GXB_REFCLK_L8p</text>
<text x="133.9" y="122.4">GXB_RX_L7n,GXB_REFCLK_L7n</text>
<text x="185.9" y="122.4">GXB_TX_L7n</text>
<text x="185.9" y="125.2">GXB_TX_L8p</text>
<text x="133.9" y="128">GXB_RX_L8n,GXB_REFCLK_L8n</text>
<text x="185.9" y="128">GXB_TX_L8n</text>
<text x="133.9" y="136.5">REFCLK2Lp</text>
<text x="133.9" y="139.3">REFCLK2Ln</text>
<text x="133.9" y="153.4">GXB_RX_L9p,GXB_REFCLK_L9p</text>
<text x="185.9" y="153.4">GXB_TX_L9p</text>
<text x="133.9" y="161.9">GXB_RX_L10n,GXB_REFCLK_L10n</text>
<text x="133.9" y="159">GXB_RX_L10p,GXB_REFCLK_L10p</text>
<text x="133.9" y="156.2">GXB_RX_L9n,GXB_REFCLK_L9n</text>
<text x="184.4" y="161.9">GXB_TX_L10n</text>
<text x="184.4" y="159">GXB_TX_L10p</text>
<text x="185.9" y="156.2">GXB_TX_L9n</text>
<text x="303.1" y="161.9">VCCE_GXBL</text>
<text x="303.1" y="159">VCCE_GXBL</text>
<text x="364.2" y="159">VCCL_GXBL</text>
<text x="364.2" y="161.9">VCCL_GXBL</text>
<text x="133.9" y="167.5">GXB_RX_L11n,GXB_REFCLK_L11n</text>
<text x="133.9" y="164.7">GXB_RX_L11p,GXB_REFCLK_L11p</text>
<text x="184.4" y="167.5">GXB_TX_L11n</text>
<text x="184.4" y="164.7">GXB_TX_L11p</text>
<text x="303.1" y="167.5">VCCE_GXBL</text>
<text x="303.1" y="164.7">VCCE_GXBL</text>
<text x="364.2" y="167.5">VCCL_GXBL</text>
<text x="364.2" y="164.7">VCCL_GXBL</text>
<text x="303.1" y="173.1">VCCE_GXBL</text>
<text x="303.1" y="170.3">VCCE_GXBL</text>
<text x="364.2" y="173.1">VCCL_GXBL</text>
<text x="364.2" y="170.3">VCCL_GXBL</text>
<text x="133.9" y="178.8">REFCLK3Ln</text>
<text x="133.9" y="176">REFCLK3Lp</text>
<text x="190.3" y="178.8">RREF_TL</text>
<text x="303.1" y="176">VCCE_GXBL</text>
<text x="303.1" y="178.8">VCCE_GXBL</text>
<text x="303.1" y="181.6">VCCE_GXBL</text>
<text x="303.1" y="209.8">VCCH_GXBL</text>
<text x="303.1" y="207">VCCH_GXBL</text>
<text x="303.1" y="204.2">VCCH_GXBL</text>
<text x="303.1" y="212.6">VCCH_GXBL</text>
</g>
<g font-size="2.5" fill="#000080">
<text x="47.9" y="117.9">R50</text>
<text x="62" y="117.9">DNI</text>
<text x="268.7" y="117.9">DNI</text>
<text x="284.2" y="117.9">R45</text>
<text x="47.9" y="120.7">R51</text>
<text x="47.9" y="123.5">R47</text>
<text x="62" y="120.7">DNI</text>
<text x="62" y="123.5">0</text>
<text x="268.7" y="120.7">DNI</text>
<text x="272.1" y="123.5">0</text>
<text x="284.2" y="123.5">R41</text>
<text x="284.2" y="120.7">R46</text>
<text x="47.9" y="126.3">R48</text>
<text x="62" y="126.3">0</text>
<text x="272.1" y="126.3">0</text>
<text x="284.2" y="126.3">R42</text>
<text x="231.2" y="177.1">R205</text>
<text x="245.3" y="177.1">2.00K</text>
</g>
<g font-size="2">
<text x="29.3" y="2.1">8</text>
<text x="82.1" y="2.1">7</text>
<text x="135" y="2.1">6</text>
<text x="187.8" y="2.1">5</text>
<text x="240.7" y="2.1">4</text>
<text x="293.6" y="2.1">3</text>
<text x="346.4" y="2.1">2</text>
<text x="399.3" y="2.1">1</text>
<text x=".7" y="31.4">E</text>
<text x="426.5" y="31.4">E</text>
<text x=".7" y="85">D</text>
<text x="426.5" y="85">D</text>
<text x=".7" y="138.6">C</text>
<text x="426.5" y="138.6">C</text>
<text x=".7" y="192.1">B</text>
<text x="426.5" y="192.1">B</text>
<text x=".7" y="245.7">A</text>
<text x="426.5" y="245.7">A</text>
<text x="29.3" y="272.8">8</text>
<text x="82.1" y="272.8">7</text>
<text x="135" y="272.8">6</text>
<text x="187.8" y="272.8">5</text>
<text x="240.7" y="272.8">4</text>
<text x="293.6" y="272.8">3</text>
<text x="346.4" y="272.8">2</text>
<text x="399.3" y="272.8">1</text>
</g>
<g font-size="2" fill="#000080">
<text x="132.5" y="19.3">U13M</text>
<text x="301.7" y="137.1">U13N</text>
<text x="132.5" y="185.1">5CGTFD9E5F35</text>
<text x="301.7" y="218.9">5CGTFD9E5F35</text>
</g>
</svg>
